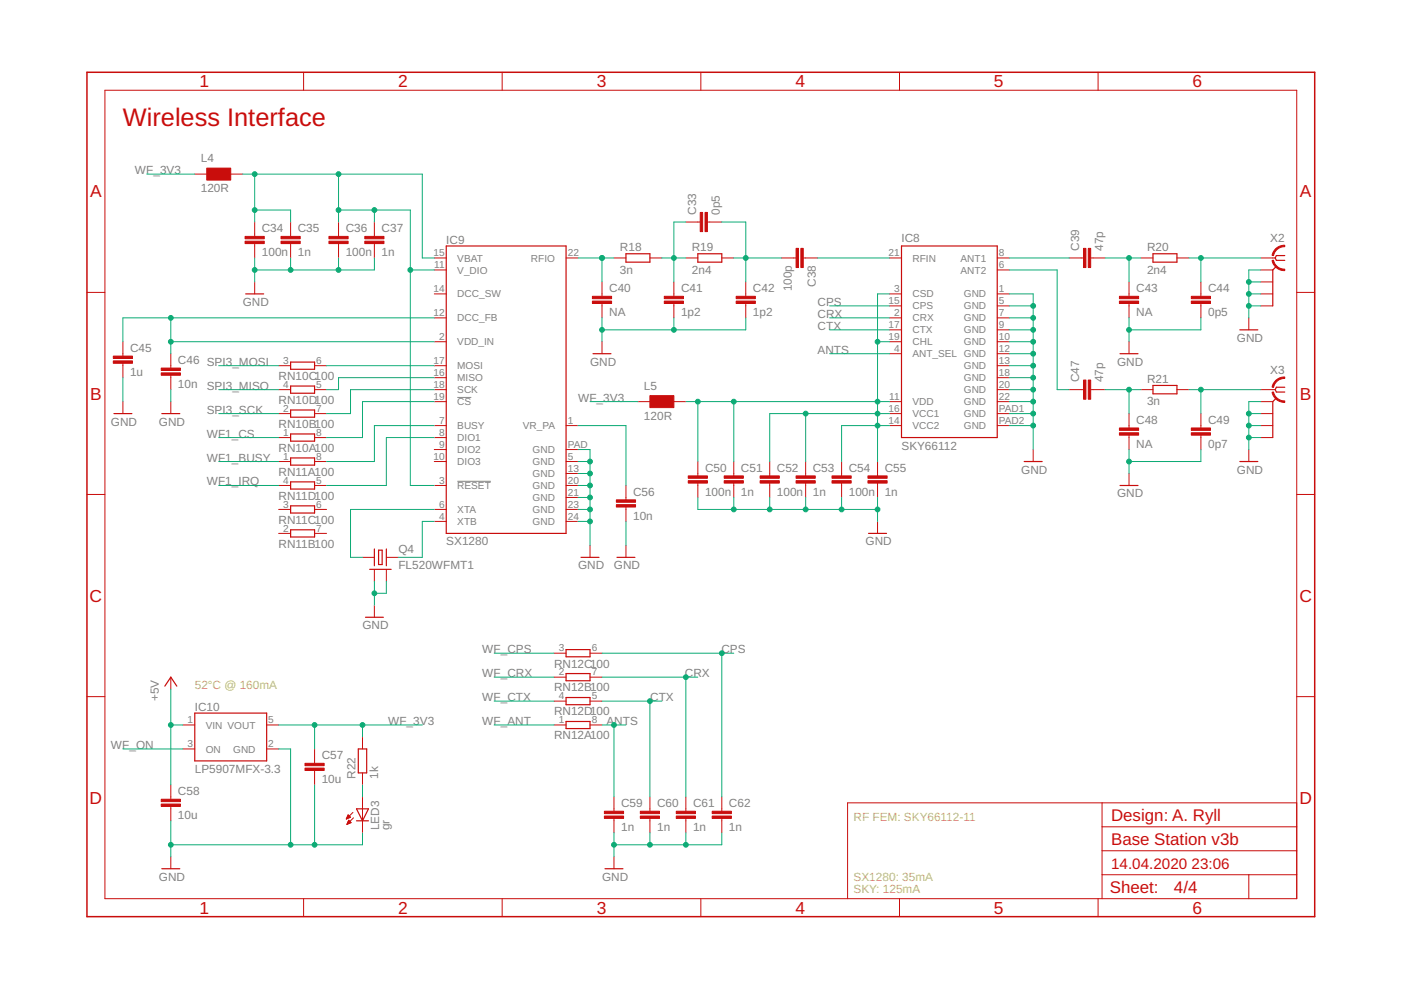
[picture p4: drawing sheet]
<svg xmlns="http://www.w3.org/2000/svg" width="297mm" height="210mm" viewBox="0 0 297 210" stroke-linecap="round" stroke-linejoin="round" font-family="sans-serif">
<path d="M97 84.3h2.9M97 102h7.1" fill="none" stroke="#808080" stroke-width=".21"/>
<g fill="none" stroke="#c90d0c" stroke-width=".25">
<path d="M94.6 52.2h25.4v60.9h-25.4zM132.7 53.8h5.1v1.8h-5.1zM148 53.8h5v1.8h-5zM191.1 52.2h20.3v40.6h-20.3zM244.5 53.8h5v1.8h-5zM270.6 56.5l-.7 .7v7.7M272.4 54.2h-1.8l-.2 .5 .2 .5h1.8M52.1 62.3h3.8M61.6 76.8h5.1v1.5h-5.1zM125.7 75h3.8M237.5 75h3.8M262.9 69.9h3.8"/>
<path d="M24.2 87.7h3.8M34.3 87.7h3.8M61.6 92h5.1v1.5h-5.1zM61.6 81.9h5.1v1.5h-5.1zM61.6 86.9h5.1v1.6h-5.1zM61.6 97.1h5.1v1.5h-5.1zM217.1 97.9h3.9M244.5 81.7h5v1.8h-5zM262.9 97.9h3.8M270.6 84.4l-.7 .8v7.6M272.4 82.1h-1.8l-.2 .5 .2 .5h1.8M61.6 102.2h5.1v1.5h-5.1z"/>
<path d="M61.6 107.3h5.1v1.5h-5.1zM61.6 112.3h5.1v1.6h-5.1zM79.4 116.4v3.6M80.3 116.6h.7v3.1h-.7zM81.9 116.4v3.6M123.2 118.2h3.8M130.8 118.2h3.8M184.1 113.1h3.9M237.5 102.9h3.8M77.5 130.9h3.8M78.4 120.7h4.5M120 137.7h5.1v1.6h-5.1z"/>
<path d="M34.9 145.5l1.3-1.9 1.3 1.9M41.3 151.2h15.2v10.1h-15.2zM76 158.8h1.7v5.1h-1.7zM120 142.8h5.1v1.5h-5.1zM120 147.9h5.1v1.5h-5.1zM120 153h5.1v1.5h-5.1zM75.6 171.5h2.5l-1.2 2.5zM75.6 174h2.5M34.3 184.2h3.8M128.3 184.2h3.8"/>
</g>
<g fill="none" stroke="#c90d0c" stroke-width=".21">
<path d="M22.2 19.1h252.7v171.4h-252.7zM64.4 15.3v3.8M106.5 15.3v3.8M148.6 15.3v3.8M190.7 15.3v3.8M232.8 15.3v3.8M41.3 36.9h2.5M48.9 36.9h2.6M54 47.1v3M54 51.6v3.1M54 59.8v2.5M61.6 47.1v3"/>
<path d="M61.6 51.6v3.1M71.8 47.1v3M71.8 51.6v3.1M79.4 47.1v3M79.4 51.6v3.1M92.1 54.7h2.5M92.1 57.2h2.5M120 54.7h2.6M127.6 59.8v3M130.2 54.7h2.5M137.8 54.7h2.5M142.9 59.8v3"/>
<path d="M145.4 54.7h2.6M145.4 47.1h3.1M150 47.1h3M153 54.7h2.6M158.1 59.8v3M165.7 54.7h3.1M170.3 54.7h3.1M188.6 54.7h2.5M211.4 54.7h2.6M211.4 57.2h2.6M226.7 54.7h3M231.2 54.7h3.1"/>
<path d="M239.4 59.8v3M241.9 54.7h2.6M249.5 54.7h2.6M254.6 59.8v3M267.3 54.7h3.1M267.3 57.2h2.6M267.3 59.8h2.6M18.4 62h3.8M26.1 72.5v3M26.1 77v3.1M36.2 75v3M36.2 79.6v3"/>
<path d="M59.1 77.5h2.5M66.7 77.5h2.5M92.1 62.3h2.5M92.1 67.4h2.5M92.1 72.5h2.5M92.1 77.5h2.5M127.6 64.3v3.1M127.6 72.5v2.5M142.9 64.3v3.1M158.1 64.3v3.1M188.6 62.3h2.5M188.6 64.9h2.5"/>
<path d="M188.6 67.4h2.5M188.6 69.9h2.5M188.6 72.5h2.5M188.6 75h2.5M211.4 62.3h2.6M211.4 64.9h2.6M211.4 67.4h2.6M211.4 69.9h2.6M211.4 72.5h2.6M211.4 75h2.6M211.4 77.5h2.6M239.4 64.3v3.1"/>
<path d="M239.4 72.5v2.5M254.6 64.3v3.1M264.8 67.4v2.5M267.3 62.3h2.6M267.3 64.9h2.6M274.9 62h3.8M26.1 85.2v2.5M36.2 85.2v2.5M59.1 82.6h2.5M59.1 87.7h2.5M59.1 92.8h2.5M59.1 97.9h2.5"/>
<path d="M66.7 82.6h2.5M66.7 87.7h2.5M66.7 92.8h2.5M66.7 97.9h2.5M92.1 80.1h2.5M92.1 82.6h2.5M92.1 85.2h2.5M92.1 90.2h2.5M92.1 92.8h2.5M92.1 95.3h2.5M92.1 97.9h2.5M120 90.2h2.6"/>
<path d="M120 95.3h2.6M120 97.9h2.6M135.3 85.2h2.5M142.9 85.2h2.5M148 97.9v3M155.6 97.9v3M163.2 97.9v3M170.8 97.9v3M178.4 97.9v3M186.1 97.9v3M188.6 85.2h2.5M188.6 87.7h2.5"/>
<path d="M188.6 90.2h2.5M211.4 80.1h2.6M211.4 82.6h2.6M211.4 85.2h2.6M211.4 87.7h2.6M211.4 90.2h2.6M219.1 95.3v2.6M226.7 82.6h3M231.2 82.6h3.1M239.4 87.7v3M239.4 92.3v3M241.9 82.6h2.6"/>
<path d="M249.5 82.6h2.6M254.6 87.7v3M254.6 92.3v3M264.8 95.3v2.6M267.3 82.6h3.1M267.3 85.2h2.6M267.3 87.7h2.6M267.3 90.2h2.6M267.3 92.8h2.6M18.4 104.8h3.8M59.1 102.9h2.5M59.1 108h2.5"/>
<path d="M59.1 113.1h2.5M66.7 102.9h2.5M66.7 108h2.5M66.7 113.1h2.5M76.9 118.2h2.5M81.9 118.2h2.6M92.1 102.9h2.5M92.1 108h2.5M92.1 110.6h2.5M120 102.9h2.6M120 108h2.6M120 110.6h2.6"/>
<path d="M120 100.4h2.6M120 105.5h2.6M125.1 115.6v2.6M132.7 102.9v3.1M132.7 107.5v3.1M132.7 115.6v2.6M148 102.4v3.1M155.6 102.4v3.1M163.2 102.4v3.1M170.8 102.4v3.1M178.4 102.4v3.1M186.1 102.4v3.1"/>
<path d="M186.1 110.6v2.5M239.4 100.4v2.5M274.9 104.8h3.8M79.4 120.7v2.6M79.4 128.3v2.6M81.9 120.7v2.6M117.5 138.5h2.5M125.1 138.5h2.5M18.4 147.7h3.8M36.2 143.6v2.5M38.8 153.7h2.5M38.8 158.8h2.5"/>
<path d="M56.5 153.7h2.6M56.5 158.8h2.6M66.7 158.8v3M76.9 156.3v2.5M117.5 153.7h2.5M117.5 143.6h2.5M117.5 148.7h2.5M125.1 153.7h2.5M125.1 143.6h2.5M125.1 148.7h2.5M274.9 147.7h3.8M36.2 166.4v3.1"/>
<path d="M36.2 171v3M66.7 163.4v3M73.4 173.6h.1M73.5 173.5h.3M73.5 173.4h.6M73.6 173.2h.7M73.6 174.7h.2M73.6 173.1h.5M73.6 174.6h.5M73.7 173h.3M73.7 174.5h.7M73.7 172.9h.2"/>
<path d="M73.7 174.3h.6M73.8 174.2h.4M73.8 172.8l.5 .5-.9 .4zM73.9 174.1h.2M73.9 174h.1M73.9 173.9l.5 .5-.8 .4zM74.8 172.3l-1.4 1.4M75 173.4l-1.4 1.4M76.9 163.9v2.5M76.9 169v7.6M130.2 169v3M130.2 173.5v3.1"/>
<path d="M137.8 169v3M137.8 173.5v3.1M145.4 169v3M145.4 173.5v3.1M153 169v3M153 173.5v3.1M233.7 170.2v20.3M233.7 175.3h41.2M274.9 170.2h-95.2v20.3M36.2 181.7v2.5M64.4 190.5v3.9M106.5 190.5v3.9"/>
<path d="M130.2 181.7v2.5M148.6 190.5v3.9M190.7 190.5v3.9M232.8 190.5v3.9M233.7 185.5h41.2M233.7 180.4h41.2M264.8 185.5v5"/>
</g>
<g fill="#c90d0c" stroke="#c90d0c" stroke-width=".21">
<path d="M270.5 52.7l1.2-.6 .7-.1v.3a2.4 2.4 0 0 0-2.4 1.9l-.3-.1v-.2z" fill-rule="evenodd"/>
<path d="M269.7 55.2h.3a2.35 2.35 0 0 0 2.4 1.9v.3a2.67 2.67 0 0 1-2.7-2.2z" fill-rule="evenodd"/>
<path d="M270.5 80.7a2.58 2.58 0 0 1 1.9-.8v.3a2.35 2.35 0 0 0-2.4 1.9h-.3v-.2z" fill-rule="evenodd"/>
<path d="M269.7 83.2l.3-.1a2.4 2.4 0 0 0 2.4 1.9v.3a2.67 2.67 0 0 1-2.7-2.1z" fill-rule="evenodd"/>
</g>
<g fill="#c90d0c" stroke="#c90d0c" stroke-width=".21">
<path d="M145.9 101.9h4.1v.5h-4.1z"/>
<path d="M145.9 100.9h4.1v.5h-4.1z"/>
<path d="M153.5 101.9h4.1v.5h-4.1z"/>
<path d="M153.5 100.9h4.1v.5h-4.1z"/>
<path d="M161.2 101.9h4v.5h-4z"/>
<path d="M161.2 100.9h4v.5h-4z"/>
<path d="M168.8 101.9h4v.5h-4z"/>
<path d="M168.8 100.9h4v.5h-4z"/>
<path d="M176.4 101.9h4.1v.5h-4.1z"/>
<path d="M176.4 100.9h4.1v.5h-4.1z"/>
<path d="M184 101.9h4.1v.5h-4.1z"/>
<path d="M184 100.9h4.1v.5h-4.1z"/>
<path d="M52 51.1h4v.5h-4z"/>
<path d="M52 50.1h4v.5h-4z"/>
<path d="M69.7 51.1h4.1v.5h-4.1z"/>
<path d="M69.7 50.1h4.1v.5h-4.1z"/>
<path d="M24 76.5h4.1v.5h-4.1z"/>
<path d="M24 75.5h4.1v.5h-4.1z"/>
<path d="M125.6 63.8h4.1v.5h-4.1z"/>
<path d="M125.6 62.8h4.1v.5h-4.1z"/>
<path d="M140.8 63.8h4.1v.5h-4.1z"/>
<path d="M140.8 62.8h4.1v.5h-4.1z"/>
<path d="M156.1 63.8h4v.5h-4z"/>
<path d="M156.1 62.8h4v.5h-4z"/>
<path d="M168.8 52.7h.5v4h-.5z"/>
<path d="M169.8 52.7h.5v4h-.5z"/>
<path d="M149.5 45h.5v4.1h-.5z"/>
<path d="M148.5 45h.5v4.1h-.5z"/>
<path d="M34.2 79.1h4v.5h-4z"/>
<path d="M34.2 78h4v.5h-4z"/>
<path d="M130.7 107h4v.5h-4z"/>
<path d="M130.7 106h4v.5h-4z"/>
<path d="M128.1 173h4.1v.5h-4.1z"/>
<path d="M128.1 172h4.1v.5h-4.1z"/>
<path d="M135.8 173h4v.5h-4z"/>
<path d="M135.8 172h4v.5h-4z"/>
<path d="M143.4 173h4v.5h-4z"/>
<path d="M143.4 172h4v.5h-4z"/>
<path d="M151 173h4.1v.5h-4.1z"/>
<path d="M151 172h4.1v.5h-4.1z"/>
<path d="M230.7 52.7h.5v4h-.5z"/>
<path d="M229.7 52.7h.5v4h-.5z"/>
<path d="M237.3 63.8h4.1v.5h-4.1z"/>
<path d="M237.3 62.8h4.1v.5h-4.1z"/>
<path d="M252.6 63.8h4v.5h-4z"/>
<path d="M252.6 62.8h4v.5h-4z"/>
<path d="M230.7 80.6h.5v4h-.5z"/>
<path d="M229.7 80.6h.5v4h-.5z"/>
<path d="M237.3 91.8h4.1v.5h-4.1z"/>
<path d="M237.3 90.7h4.1v.5h-4.1z"/>
<path d="M252.6 91.8h4v.5h-4z"/>
<path d="M252.6 90.7h4v.5h-4z"/>
<path d="M77.3 51.1h4.1v.5h-4.1z"/>
<path d="M77.3 50.1h4.1v.5h-4.1z"/>
<path d="M59.6 51.1h4v.5h-4z"/>
<path d="M59.6 50.1h4v.5h-4z"/>
<path d="M34.2 170.5h4v.5h-4z"/>
<path d="M34.2 169.5h4v.5h-4z"/>
<path d="M64.7 162.9h4v.5h-4z"/>
<path d="M64.7 161.8h4v.5h-4z"/>
<path d="M43.8 35.6h5.1v2.6h-5.1z"/>
<path d="M137.8 83.9h5.1v2.5h-5.1z"/>
</g>
<path d="M18.4 15.3h260.3v179.1h-260.3z" fill="none" stroke="#c90d0c" stroke-width=".32"/>
<g fill="none" stroke="#0dab76" stroke-width=".21">
<path d="M31.1 36.9h10.2M51.5 36.9h38v17.8h2.6M54 36.9v10.2M71.8 36.9v10.2M54 54.7v5.1M54 44.5h7.6v2.6M61.6 54.7v2.5M71.8 44.5h15.2v58.4h5.1M71.8 54.7v2.5M79.4 54.7v2.5h-25.4M79.4 44.5v2.6M87 57.2h5.1"/>
<path d="M122.6 54.7h7.6M127.6 54.7v5.1M140.3 54.7h5.1M145.4 47.1h-2.5v12.7M153 47.1h5.1v12.7M155.6 54.7h10.1M173.4 54.7h15.2M214 57.2h10.1v25.4h2.6M214 54.7h12.7M234.3 54.7h7.6M239.4 54.7v5.1M252.1 54.7h15.2"/>
<path d="M254.6 54.7v5.1M264.8 59.8h2.5M267.3 57.2h-2.5v10.2M36.2 67.4v7.6M36.2 72.5h55.9M46.4 77.5h12.7M69.2 77.5h22.9M92.1 67.4h-66v5.1M127.6 67.4v5.1M142.9 67.4v2.5M158.1 67.4v2.5h-30.5M175.9 69.9h12.7"/>
<path d="M175.9 64.9h12.7M175.9 67.4h12.7M175.9 75h12.7M186.1 72.5h2.5M188.6 62.3h-2.5v35.6M214 69.9h5.1M214 62.3h5.1v33M214 64.9h5.1M214 67.4h5.1M214 72.5h5.1M214 75h5.1M214 77.5h5.1"/>
<path d="M239.4 67.4v5.1M254.6 67.4v2.5h-15.2M264.8 62.3h2.5M264.8 64.9h2.5M26.1 80.1v5.1M36.2 82.6v2.6M46.4 97.9h12.7M46.4 82.6h12.7M46.4 87.7h12.7M46.4 92.8h12.7M92.1 90.2h-12.7v7.7h-10.2M92.1 92.8h-10.2v10.1h-12.7"/>
<path d="M92.1 80.1h-20.3v2.5h-2.6M92.1 82.6h-17.8v5.1h-5.1M92.1 85.2h-15.2v7.6h-7.7M122.6 95.3h2.5v20.3M122.6 97.9h2.5M122.6 90.2h10.1v12.7M125.1 85.2h10.2M145.4 85.2h43.2M148 85.2v12.7M155.6 85.2v12.7M170.8 87.7v10.2M188.6 87.7h-25.4v10.2"/>
<path d="M188.6 90.2h-10.2v7.7M214 80.1h5.1M214 82.6h5.1M214 85.2h5.1M214 87.7h5.1M214 90.2h5.1M234.3 82.6h7.6M239.4 82.6v5.1M239.4 95.3v5.1M252.1 82.6h15.2M254.6 95.3v2.6h-15.2M254.6 82.6v5.1"/>
<path d="M264.8 87.7h2.5M264.8 90.2h2.5M264.8 92.8h2.5M267.3 85.2h-2.5v10.1M46.4 102.9h12.7M92.1 108h-17.8v10.2h2.6M92.1 110.6h-2.6v7.6h-5M122.6 100.4h2.5M122.6 102.9h2.5M122.6 105.5h2.5M122.6 108h2.5M122.6 110.6h2.5"/>
<path d="M132.7 110.6v5M148 105.5v2.5h38.1M155.6 105.5v2.5M163.2 105.5v2.5M170.8 105.5v2.5M178.4 105.5v2.5M186.1 105.5v5.1M79.4 123.3v5M81.9 123.3v2.5h-2.5M104.8 138.5h12.7M127.6 138.5h28M153 138.5v30.5"/>
<path d="M26.1 158.8h12.7M36.2 146.1v20.3M36.2 153.7h2.6M59.1 158.8h2.5v20.3M59.1 153.7h30.4M66.7 153.7v5.1M76.9 153.7v2.6M104.8 143.6h12.7M104.8 148.7h12.7M104.8 153.7h12.7M127.6 143.6h20.4M127.6 148.7h12.7"/>
<path d="M127.6 153.7h5.1M130.2 153.7v15.3M137.8 148.7v20.3M145.4 143.6v25.4M36.2 174v7.7M66.7 166.4v12.7M76.9 176.6v2.5h-40.7M76.9 166.4v2.6M130.2 176.6v5.1M137.8 176.6v2.5M145.4 176.6v2.5M153 176.6v2.5h-22.8"/>
</g>
<g fill="#0dab76" stroke="#0dab76" stroke-width=".21">
<circle cx="142.9" cy="69.9" r=".51"/>
<circle cx="127.6" cy="69.9" r=".51"/>
<circle cx="125.1" cy="97.9" r=".51"/>
<circle cx="125.1" cy="100.4" r=".51"/>
<circle cx="125.1" cy="102.9" r=".51"/>
<circle cx="125.1" cy="105.5" r=".51"/>
<circle cx="125.1" cy="108" r=".51"/>
<circle cx="125.1" cy="110.6" r=".51"/>
<circle cx="54" cy="57.2" r=".51"/>
<circle cx="61.6" cy="57.2" r=".51"/>
<circle cx="71.8" cy="57.2" r=".51"/>
<circle cx="79.4" cy="125.8" r=".51"/>
<circle cx="130.2" cy="179.1" r=".51"/>
<circle cx="137.8" cy="179.1" r=".51"/>
<circle cx="145.4" cy="179.1" r=".51"/>
<circle cx="219.1" cy="64.9" r=".51"/>
<circle cx="219.1" cy="67.4" r=".51"/>
<circle cx="219.1" cy="69.9" r=".51"/>
<circle cx="219.1" cy="72.5" r=".51"/>
<circle cx="219.1" cy="75" r=".51"/>
<circle cx="219.1" cy="77.5" r=".51"/>
<circle cx="219.1" cy="80.1" r=".51"/>
<circle cx="219.1" cy="82.6" r=".51"/>
<circle cx="219.1" cy="85.2" r=".51"/>
<circle cx="219.1" cy="87.7" r=".51"/>
<circle cx="219.1" cy="90.2" r=".51"/>
<circle cx="155.6" cy="108" r=".51"/>
<circle cx="163.2" cy="108" r=".51"/>
<circle cx="170.8" cy="108" r=".51"/>
<circle cx="178.4" cy="108" r=".51"/>
<circle cx="186.1" cy="108" r=".51"/>
<circle cx="239.4" cy="69.9" r=".51"/>
<circle cx="239.4" cy="97.9" r=".51"/>
<circle cx="264.8" cy="59.8" r=".51"/>
<circle cx="264.8" cy="62.3" r=".51"/>
<circle cx="264.8" cy="64.9" r=".51"/>
<circle cx="264.8" cy="87.7" r=".51"/>
<circle cx="264.8" cy="90.2" r=".51"/>
<circle cx="264.8" cy="92.8" r=".51"/>
<circle cx="61.6" cy="179.1" r=".51"/>
<circle cx="36.2" cy="179.1" r=".51"/>
<circle cx="66.7" cy="179.1" r=".51"/>
<circle cx="127.6" cy="54.7" r=".51"/>
<circle cx="142.9" cy="54.7" r=".51"/>
<circle cx="158.1" cy="54.7" r=".51"/>
<circle cx="36.2" cy="72.5" r=".51"/>
<circle cx="36.2" cy="67.4" r=".51"/>
<circle cx="153" cy="138.5" r=".51"/>
<circle cx="145.4" cy="143.6" r=".51"/>
<circle cx="137.8" cy="148.7" r=".51"/>
<circle cx="130.2" cy="153.7" r=".51"/>
<circle cx="239.4" cy="54.7" r=".51"/>
<circle cx="254.6" cy="54.7" r=".51"/>
<circle cx="239.4" cy="82.6" r=".51"/>
<circle cx="254.6" cy="82.6" r=".51"/>
<circle cx="36.2" cy="153.7" r=".51"/>
<circle cx="66.7" cy="153.7" r=".51"/>
<circle cx="76.9" cy="153.7" r=".51"/>
<circle cx="54" cy="36.9" r=".51"/>
<circle cx="54" cy="44.5" r=".51"/>
<circle cx="79.4" cy="44.5" r=".51"/>
<circle cx="71.8" cy="36.9" r=".51"/>
<circle cx="71.8" cy="44.5" r=".51"/>
<circle cx="87" cy="57.2" r=".51"/>
<circle cx="155.6" cy="85.2" r=".51"/>
<circle cx="186.1" cy="87.7" r=".51"/>
<circle cx="186.1" cy="90.2" r=".51"/>
<circle cx="186.1" cy="85.2" r=".51"/>
<circle cx="170.8" cy="87.7" r=".51"/>
<circle cx="148" cy="85.2" r=".51"/>
<circle cx="186.1" cy="72.5" r=".51"/>
</g>
<text font-size="5.4" fill="#c90d0c" x="26.1" y="26.8">Wireless Interface</text>
<g font-size="3.7" fill="#c90d0c">
<text x="42.3" y="18.5">1</text>
<text x="84.4" y="18.5">2</text>
<text x="126.5" y="18.5">3</text>
<text x="168.6" y="18.5">4</text>
<text x="210.7" y="18.5">5</text>
<text x="252.9" y="18.5">6</text>
<text x="19.1" y="41.9">A</text>
<text x="275.6" y="41.9">A</text>
<text x="19.1" y="84.7">B</text>
<text x="275.6" y="84.7">B</text>
<text x="19" y="127.6">C</text>
<text x="275.5" y="127.6">C</text>
<text x="19" y="170.4">D</text>
<text x="275.5" y="170.4">D</text>
<text x="42.3" y="193.7">1</text>
<text x="84.4" y="193.7">2</text>
<text x="126.5" y="193.7">3</text>
<text x="168.6" y="193.7">4</text>
<text x="210.7" y="193.7">5</text>
<text x="252.9" y="193.7">6</text>
</g>
<g font-size="3.6" fill="#c90d0c">
<text x="235.6" y="174">Design: A. Ryll</text>
<text x="235.6" y="179.1">Base Station v3b</text>
<text x="235.3" y="189.4">Sheet:</text>
<text x="248.9" y="189.3">4/4</text>
</g>
<g font-size="3.2" fill="#c90d0c">
<text x="235.6" y="184.2">14.04.2020</text>
<text x="252.6" y="184.2">23:06</text>
</g>
<g font-size="2.5" fill="#808080">
<text x="42.6" y="34.4">L4</text>
<text x="28.6" y="36.9">WF_3V3</text>
<text x="42.6" y="40.7">120R</text>
<text x="147.6" y="45.5" transform="rotate(-90 147.6 45.5)">C33</text>
<text x="152.7" y="45.5" transform="rotate(-90 152.7 45.5)">0p5</text>
<text x="55.5" y="49.2">C34</text>
<text x="63.1" y="49.2">C35</text>
<text x="73.3" y="49.2">C36</text>
<text x="80.9" y="49.2">C37</text>
<text x="94.6" y="51.6">IC9</text>
<text x="131.4" y="53.2">R18</text>
<text x="146.7" y="53.2">R19</text>
<text x="191.1" y="51.4">IC8</text>
<text x="228.8" y="53.2" transform="rotate(-90 228.8 53.2)">C39</text>
<text x="233.9" y="53.2" transform="rotate(-90 233.9 53.2)">47p</text>
<text x="243.2" y="53.2">R20</text>
<text x="269.3" y="51.4">X2</text>
<text x="55.5" y="54.3">100n</text>
<text x="63.1" y="54.3">1n</text>
<text x="73.3" y="54.3">100n</text>
<text x="80.9" y="54.3">1n</text>
<text x="131.4" y="58">3n</text>
<text x="146.7" y="58">2n4</text>
<text x="243.2" y="58">2n4</text>
<text x="51.5" y="64.8">GND</text>
<text x="129.2" y="61.9">C40</text>
<text x="144.4" y="61.9">C41</text>
<text x="159.6" y="61.9">C42</text>
<text x="167.9" y="61.8" transform="rotate(-90 167.9 61.8)">100p</text>
<text x="173" y="60.8" transform="rotate(-90 173 60.8)">C38</text>
<text x="173.3" y="64.8">CPS</text>
<text x="240.9" y="61.9">C43</text>
<text x="256.1" y="61.9">C44</text>
<text x="129.2" y="67">NA</text>
<text x="144.4" y="67">1p2</text>
<text x="159.6" y="67">1p2</text>
<text x="173.3" y="67.4">CRX</text>
<text x="173.3" y="69.9">CTX</text>
<text x="240.9" y="67">NA</text>
<text x="256.1" y="67">0p5</text>
<text x="27.6" y="74.6">C45</text>
<text x="37.7" y="77.2">C46 SPI3_MOSI</text>
<text x="125.1" y="77.5">GND</text>
<text x="173.3" y="75">ANTS</text>
<text x="236.8" y="77.5">GND</text>
<text x="262.2" y="72.5">GND</text>
<text x="27.6" y="79.7">1u</text>
<text x="37.7" y="82.2">10n</text>
<text x="43.8" y="82.6">SPI3_MISO</text>
<text x="59.1" y="80.6">RN10C100</text>
<text x="136.5" y="82.6">L5</text>
<text x="228.8" y="81.1" transform="rotate(-90 228.8 81.1)">C47</text>
<text x="233.9" y="81.1" transform="rotate(-90 233.9 81.1)">47p</text>
<text x="243.2" y="81.1">R21</text>
<text x="269.3" y="79.3">X3</text>
<text x="43.8" y="87.7">SPI3_SCK</text>
<text x="59.1" y="85.7">RN10D100</text>
<text x="122.6" y="85.2">WF_3V3</text>
<text x="136.5" y="89">120R</text>
<text x="240.9" y="89.9">C48</text>
<text x="243.2" y="85.9">3n</text>
<text x="256.1" y="89.9">C49</text>
<text x="23.5" y="90.2">GND</text>
<text x="33.7" y="90.2">GND</text>
<text x="43.8" y="92.8">WF1_CS</text>
<text x="59.1" y="95.8">RN10A100</text>
<text x="59.1" y="90.7">RN10B100</text>
<text x="191.1" y="95.3">SKY66112</text>
<text x="240.9" y="94.9">NA</text>
<text x="256.1" y="94.9">0p7</text>
<text x="43.8" y="97.9">WF1_BUSY</text>
<text x="59.1" y="100.9">RN11A100</text>
<text x="149.5" y="100">C50</text>
<text x="157.1" y="100">C51</text>
<text x="164.7" y="100">C52</text>
<text x="172.3" y="100">C53</text>
<text x="180" y="100">C54</text>
<text x="187.6" y="100">C55</text>
<text x="216.5" y="100.4">GND</text>
<text x="262.2" y="100.4">GND</text>
<text x="43.8" y="102.9">WF1_IRQ</text>
<text x="59.1" y="106">RN11D100</text>
<text x="134.2" y="105.1">C56</text>
<text x="149.5" y="105.1">100n</text>
<text x="157.1" y="105.1">1n</text>
<text x="164.7" y="105.1">100n</text>
<text x="172.3" y="105.1">1n</text>
<text x="180" y="105.1">100n</text>
<text x="187.6" y="105.1">1n</text>
<text x="236.8" y="105.5">GND</text>
<text x="59.1" y="111.1">RN11C100</text>
<text x="134.2" y="110.2">10n</text>
<text x="59.1" y="116.1">RN11B100</text>
<text x="84.5" y="117.2">Q4</text>
<text x="94.6" y="115.6">SX1280</text>
<text x="183.5" y="115.6">GND</text>
<text x="84.5" y="120.7">FL520WFMT1</text>
<text x="122.6" y="120.7">GND</text>
<text x="130.2" y="120.7">GND</text>
<text x="76.8" y="133.4">GND</text>
<text x="102.2" y="138.5">WF_CPS</text>
<text x="102.2" y="143.6">WF_CRX</text>
<text x="117.5" y="141.5">RN12C100</text>
<text x="145.2" y="143.6">CRX</text>
<text x="153" y="138.5">CPS</text>
<text x="33.7" y="148.6" transform="rotate(-90 33.7 148.6)">+5V</text>
<text x="102.2" y="148.6">WF_CTX</text>
<text x="117.5" y="146.6">RN12B100</text>
<text x="137.9" y="148.6">CTX</text>
<text x="41.3" y="150.7">IC10</text>
<text x="82.3" y="153.7">WF_3V3</text>
<text x="102.2" y="153.7">WF_ANT</text>
<text x="117.5" y="151.7">RN12D100</text>
<text x="128.6" y="153.7">A</text>
<text x="130.2" y="153.7">NTS</text>
<text x="23.5" y="158.8">WF_ON</text>
<text x="68.2" y="161">C57</text>
<text x="117.5" y="156.8">RN12A100</text>
<text x="41.3" y="163.9">LP5907MFX-3.3</text>
<text x="68.2" y="166">10u</text>
<text x="75.3" y="165.1" transform="rotate(-90 75.3 165.1)">R22</text>
<text x="80.1" y="165.1" transform="rotate(-90 80.1 165.1)">1k</text>
<text x="37.7" y="173.7">10u</text>
<text x="37.7" y="168.6">C58</text>
<text x="131.7" y="171.1">C59</text>
<text x="139.3" y="171.1">C60</text>
<text x="146.9" y="171.1">C61</text>
<text x="154.6" y="171.1">C62</text>
<text x="80.4" y="176.1" transform="rotate(-90 80.4 176.1)">LED3</text>
<text x="82.6" y="176.1" transform="rotate(-90 82.6 176.1)">gr</text>
<text x="131.7" y="176.2">1n</text>
<text x="139.3" y="176.2">1n</text>
<text x="146.9" y="176.2">1n</text>
<text x="154.6" y="176.2">1n</text>
<text x="33.7" y="186.7">GND</text>
<text x="127.6" y="186.7">GND</text>
</g>
<g font-size="2.5" fill="#c8c832">
<text x="41.3" y="146.1">52°C @ 160mA</text>
<text x="181" y="174">RF FEM: SKY66112-11</text>
<text x="181" y="186.7">SX1280: 35mA</text>
<text x="181" y="189.3">SKY: 125mA</text>
</g>
<g font-size="2.1" fill="#808080">
<text x="91.9" y="54.3">15</text>
<text x="92" y="56.9">11</text>
<text x="97" y="58">V_DIO</text>
<text x="97" y="55.4">VBAT</text>
<text x="112.6" y="55.5">RFIO</text>
<text x="120.4" y="54.3">22</text>
<text x="188.4" y="54.3">21</text>
<text x="193.5" y="55.4">RFIN</text>
<text x="203.6" y="55.5">ANT1</text>
<text x="203.6" y="58">ANT2</text>
<text x="211.8" y="54.3">8</text>
<text x="211.8" y="56.9">6</text>
<text x="91.9" y="62">14</text>
<text x="97" y="63.1">DCC_SW</text>
<text x="188.4" y="64.5">15</text>
<text x="189.6" y="62">3</text>
<text x="193.5" y="63.1">CSD</text>
<text x="193.5" y="65.6">CPS</text>
<text x="204.3" y="63.1">GND</text>
<text x="204.3" y="65.6">GND</text>
<text x="211.8" y="62">1</text>
<text x="211.8" y="64.5">5</text>
<text x="91.9" y="67">12</text>
<text x="97" y="68.1">DCC_FB</text>
<text x="188.4" y="69.6">17</text>
<text x="189.6" y="67">2</text>
<text x="193.5" y="68.1">CRX</text>
<text x="193.5" y="70.7">CTX</text>
<text x="204.3" y="68.1">GND</text>
<text x="204.3" y="70.7">GND</text>
<text x="211.8" y="67">7</text>
<text x="211.8" y="69.6">9</text>
<text x="60.1" y="77.2">3</text>
<text x="67" y="77.2">6</text>
<text x="91.9" y="77.2">17</text>
<text x="93.1" y="72.1">2</text>
<text x="97" y="73.2">VDD_IN</text>
<text x="188.4" y="72.1">19</text>
<text x="189.6" y="74.6">4</text>
<text x="193.5" y="73.2">CHL</text>
<text x="193.5" y="75.8">ANT_SEL GND</text>
<text x="204.3" y="73.2">GND</text>
<text x="211.8" y="72.1">10</text>
<text x="211.8" y="74.6">12</text>
<text x="211.8" y="77.2">13</text>
<text x="60.1" y="82.3">4</text>
<text x="67" y="82.3">5</text>
<text x="91.9" y="79.7">16</text>
<text x="91.9" y="82.3">18</text>
<text x="97" y="80.8">MISO</text>
<text x="97" y="78.3">MOSI</text>
<text x="97" y="83.4">SCK</text>
<text x="204.3" y="78.3">GND</text>
<text x="204.3" y="80.8">GND</text>
<text x="204.3" y="83.4">GND</text>
<text x="211.8" y="79.7">18</text>
<text x="211.8" y="82.3">20</text>
<text x="60.1" y="87.3">2</text>
<text x="67" y="87.3">7</text>
<text x="91.9" y="84.8">19</text>
<text x="93.1" y="89.9">7</text>
<text x="97" y="85.9">CS</text>
<text x="120.4" y="89.9">1</text>
<text x="188.4" y="87.3">16</text>
<text x="188.4" y="89.9">14</text>
<text x="188.5" y="84.8">11</text>
<text x="193.5" y="85.9">VDD</text>
<text x="193.5" y="88.5">VCC1</text>
<text x="204.3" y="85.9">GND</text>
<text x="204.3" y="88.5">GND</text>
<text x="211.8" y="84.8">22</text>
<text x="211.8" y="87.3">PAD1</text>
<text x="211.8" y="89.9">PAD2</text>
<text x="60.1" y="92.4">1</text>
<text x="67" y="92.4">8</text>
<text x="93.1" y="92.4">8</text>
<text x="93.1" y="95">9</text>
<text x="97" y="91">BUSY</text>
<text x="97" y="93.5">DIO1</text>
<text x="110.8" y="91">VR_PA</text>
<text x="120.4" y="95">PAD</text>
<text x="193.5" y="91">VCC2</text>
<text x="204.3" y="91">GND</text>
<text x="60.1" y="97.5">1</text>
<text x="67" y="97.5">8</text>
<text x="91.9" y="97.5">10</text>
<text x="97" y="96.1">DIO2</text>
<text x="97" y="98.6">DIO3</text>
<text x="112.9" y="96.1">GND</text>
<text x="112.9" y="98.6">GND</text>
<text x="112.9" y="101.2">GND</text>
<text x="120.4" y="97.5">5</text>
<text x="120.4" y="100">13</text>
<text x="60.1" y="107.7">3</text>
<text x="60.1" y="102.6">4</text>
<text x="67" y="107.7">6</text>
<text x="67" y="102.6">5</text>
<text x="93.1" y="102.6">3</text>
<text x="93.1" y="107.7">6</text>
<text x="97" y="103.7">RESET</text>
<text x="112.9" y="103.7">GND</text>
<text x="112.9" y="106.2">GND</text>
<text x="120.4" y="102.6">20</text>
<text x="120.4" y="105.1">21</text>
<text x="120.4" y="107.7">23</text>
<text x="60.1" y="112.7">2</text>
<text x="67" y="112.7">7</text>
<text x="93.1" y="110.2">4</text>
<text x="97" y="108.8">XTA</text>
<text x="97" y="111.3">XTB</text>
<text x="112.9" y="108.8">GND</text>
<text x="112.9" y="111.3">GND</text>
<text x="120.4" y="110.2">24</text>
<text x="118.5" y="143.2">2</text>
<text x="118.5" y="138.1">3</text>
<text x="125.5" y="143.2">7</text>
<text x="125.5" y="138.1">6</text>
<text x="118.5" y="148.3">4</text>
<text x="125.5" y="148.3">5</text>
<text x="39.8" y="153.4">1</text>
<text x="43.6" y="154.5">VIN VOUT</text>
<text x="56.9" y="153.4">5</text>
<text x="118.5" y="153.4">1</text>
<text x="125.5" y="153.4">8</text>
<text x="39.8" y="158.4">3</text>
<text x="43.6" y="159.6">ON</text>
<text x="49.4" y="159.6">GND</text>
<text x="56.9" y="158.4">2</text>
</g>
</svg>
